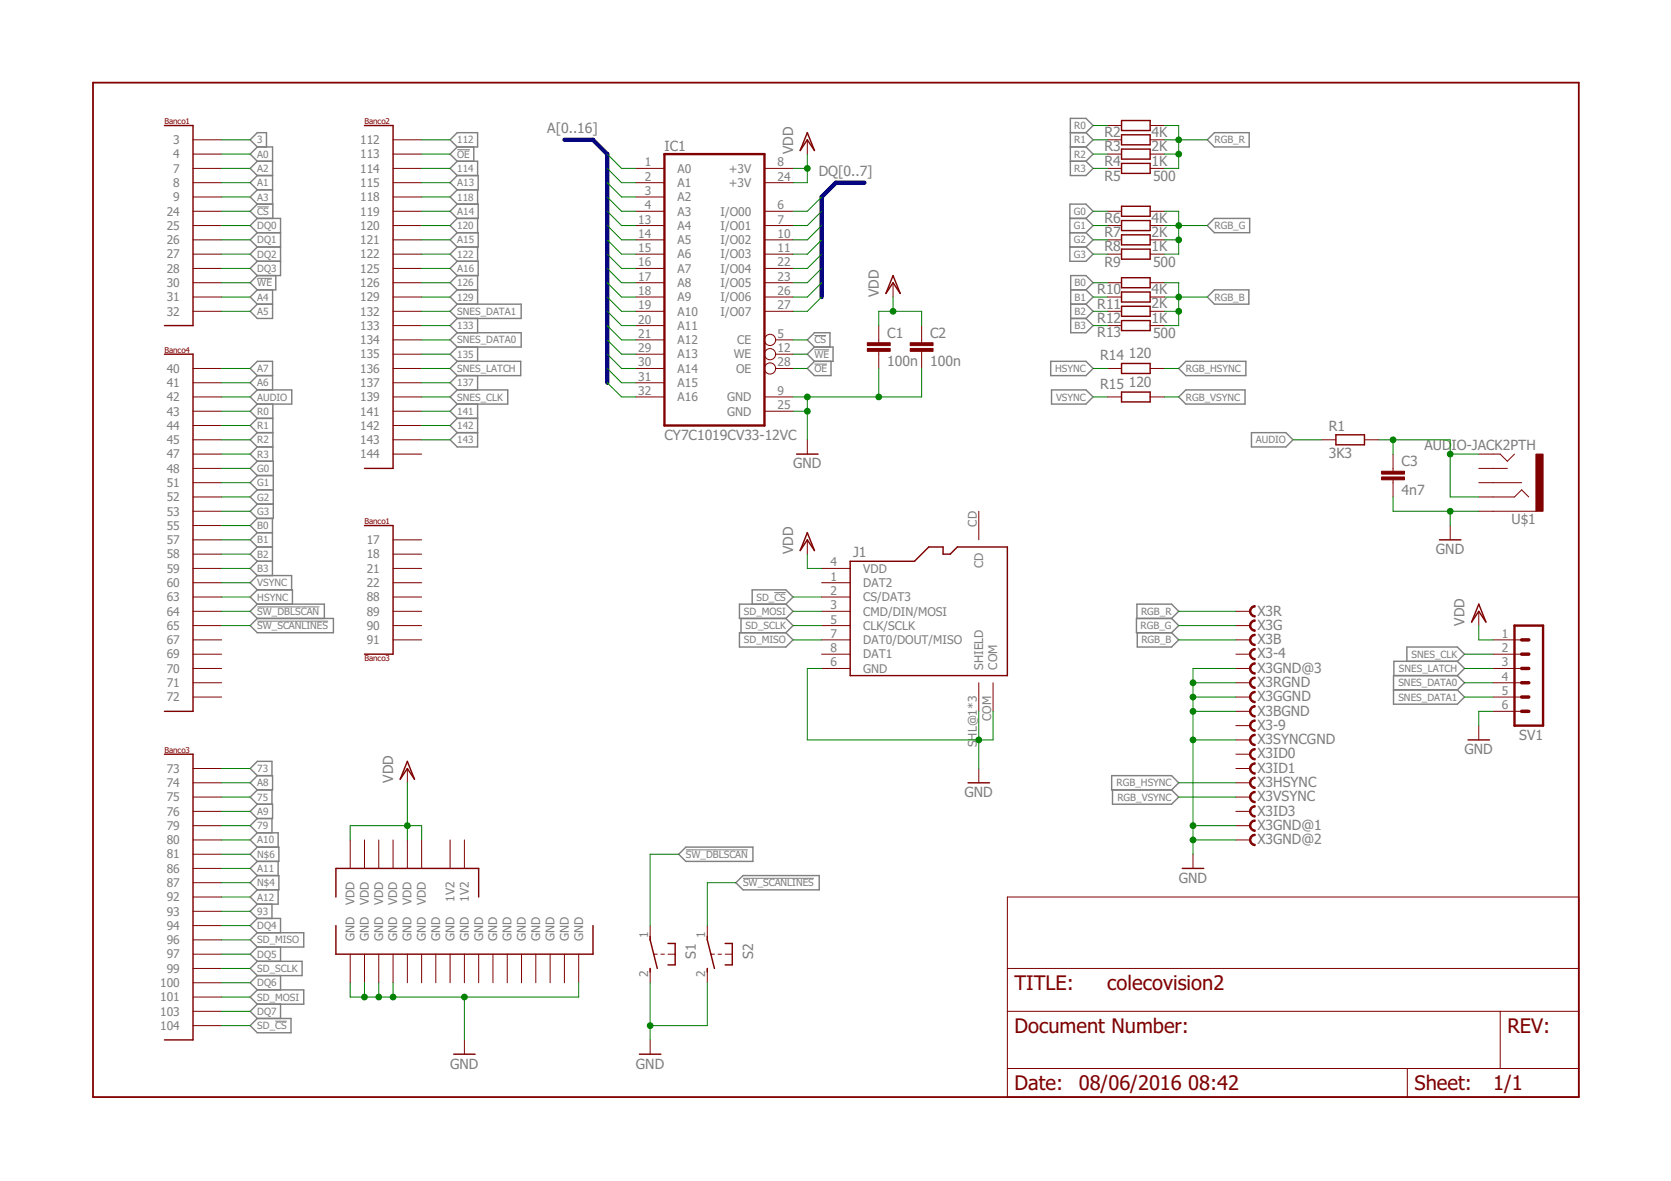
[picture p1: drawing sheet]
<svg xmlns="http://www.w3.org/2000/svg" width="297mm" height="210mm" viewBox="0 0 297 210" stroke-linecap="round" stroke-linejoin="round" font-family="sans-serif">
<g fill="none" stroke="#808080" stroke-width=".25">
<path d="M45.7 26.1h2.8v10.2M45.7 33.7l-1.2 1.3 1.2 1.3M45.7 33.7h2.8M45.7 36.3h2.8v2.5M45.7 28.7l-1.2 1.2 1.2 1.3M45.7 28.7h2.8M45.7 31.2h2.8M45.7 31.2l-1.2 1.3 1.2 1.2M45.7 26.1l-1.2 1.3 1.2 1.3M45.7 38.8h4.2v10.2h-4.2M45.7 38.8l-1.2 1.3 1.2 1.3M45.7 36.3l-1.2 1.2 1.2 1.3"/>
<path d="M45.7 26.1l-1.2-1.3 1.2-1.2h1.7v2.5M80 24.8l1.3-1.2h3.6v2.5h-3.6zM81.3 31.2l-1.3 1.3 1.3 1.2M81.3 31.2h3.7v2.5h-3.7M81.3 36.3h3.7v2.5h-3.7M81.3 28.7h3.6v2.5M81.3 38.8l-1.3 1.3 1.3 1.3M81.3 36.3l-1.3 1.2 1.3 1.3M81.3 26.1l-1.3 1.3 1.3 1.3M81.3 28.7l-1.3 1.2 1.3 1.3M81.3 33.7l-1.3 1.3 1.3 1.3M84.2 26.1v2.6"/>
<path d="M84.9 33.7v2.6M84.9 38.8v2.6M190.2 38.8h2.8M190.3 28.7h2.7M190.3 26.1h2.7M190.3 23.6h2.7M193 38.8l1.3-1.3-1.3-1.2h-2.8v10.1h2.8l1.3-1.2-1.3-1.3M193 23.6l1.3-1.3-1.3-1.3h-2.7v10.2h2.7l1.3-1.3-1.3-1.2M193 23.6l1.3 1.2-1.3 1.3M193 26.1l1.3 1.3-1.3 1.3M193 38.8l1.3 1.3-1.3 1.3M214.6 24.8l1.3-1.2h6.2v2.5h-6.2z"/>
<path d="M45.7 54.1h2.8M45.7 51.5l-1.2 1.3 1.2 1.3M45.7 46.4l-1.2 1.3 1.2 1.3M45.7 46.4h4.2M45.7 43.9l-1.2 1.3 1.2 1.2M45.7 43.9h4.2M45.7 41.4l-1.2 1.2 1.2 1.3M45.7 41.4h4.2M45.7 49l-1.2 1.2 1.2 1.3M48.5 51.5v5.1h-2.8l-1.2-1.3 1.2-1.2M49 49v2.5h-3.3M81.3 54.1h11.3v2.5h-11.3"/>
<path d="M81.3 51.5h3.6M81.3 46.4h3.7v2.6h-3.7M81.3 41.4h3.7v2.5h-3.7M81.3 59.1h11.3v2.6h-11.3M81.3 41.4l-1.3 1.2 1.3 1.3M81.3 43.9l-1.3 1.3 1.3 1.2M81.3 46.4l-1.3 1.3 1.3 1.3M81.3 51.5l-1.3 1.3 1.3 1.3M81.3 56.6l-1.3 1.3 1.3 1.2M81.3 59.1l-1.3 1.3 1.3 1.3M81.3 54.1l-1.3 1.2 1.3 1.3M81.3 49l-1.3 1.2 1.3 1.3"/>
<path d="M84.9 43.9v2.5M84.9 49v5.1M84.9 56.6v2.5M190.2 43.9h2.8M190.2 41.4h2.8M190.3 54.1h2.7M190.3 56.6h2.7M190.3 51.5h2.7M193 51.5l1.3-1.3-1.3-1.2h-2.7v10.1h2.7l1.3-1.2-1.3-1.3M193 41.4l1.3 1.2-1.3 1.3M193 51.5l1.3 1.3-1.3 1.3M193 54.1l1.3 1.2-1.3 1.3"/>
<path d="M214.6 52.8l1.3-1.3h6.1v2.6h-6.1zM214.6 40.1l1.3-1.3h6.2v2.6h-6.2zM45.7 66.8l-1.2-1.3 1.2-1.3h2.8v5.1M45.7 66.8h2.8M45.7 66.8l-1.2 1.2 1.2 1.3M45.7 69.3h6.2v2.5h-6.2M45.7 79.4h2.8M45.7 76.9h2.8M45.7 69.3l-1.2 1.2 1.2 1.3M45.7 71.8l-1.2 1.3 1.2 1.3M45.7 74.4h2.8M45.7 74.4l-1.2 1.2 1.2 1.3"/>
<path d="M45.7 76.9l-1.2 1.3 1.2 1.2M45.7 79.4l-1.2 1.3 1.2 1.3M48.5 71.8v10.2M81.3 64.2h11.3v2.6h-11.3M81.3 69.3h9v2.5h-9M81.3 76.9h3.6M81.3 74.4h3.6M81.3 61.7l-1.3 1.2 1.3 1.3M81.3 64.2l-1.3 1.3 1.3 1.3M81.3 69.3l-1.3 1.2 1.3 1.3M81.3 71.8l-1.3 1.3 1.3 1.3M81.3 74.4l-1.3 1.2 1.3 1.3"/>
<path d="M81.3 66.8l-1.3 1.2 1.3 1.3M84.9 71.8v7.6h-3.6l-1.3-1.2 1.3-1.3M84.9 61.7v2.5M84.9 66.8v2.5M144.8 61.7h3.3v2.5h-3.3M144.8 64.2l-1.3 1.3 1.3 1.3h2.9v-2.6M144.8 61.7l-1.3-1.3 1.3-1.3h2.7v2.6M144.8 61.7l-1.3 1.2 1.3 1.3M186.8 64.2h6.2l1.3 1.3-1.3 1.3h-6.2zM186.9 69.3h6.1l1.3 1.2-1.3 1.3h-6.1zM209.5 70.5l1.3-1.2h10.5v2.5h-10.5zM210.8 64.2h10.7v2.6h-10.7l-1.3-1.3z"/>
<path d="M222.5 76.9h6.1l1.2 1.3-1.2 1.2h-6.1zM45.7 82h2.9v10.1h-2.9M45.7 82l-1.2 1.2 1.2 1.3M45.7 84.5h2.9M45.7 84.5l-1.2 1.3 1.2 1.3M45.7 87.1h2.9M45.7 87.1l-1.2 1.2 1.2 1.3M45.7 89.6h2.9M45.7 89.6l-1.2 1.3 1.2 1.2M45.7 92.1l-1.2 1.3 1.2 1.3M45.7 94.7h2.7M45.7 94.7l-1.2 1.2 1.2 1.3"/>
<path d="M45.7 97.2h2.7M45.7 97.2l-1.2 1.3 1.2 1.3M45.7 99.8h2.7M45.7 99.8l-1.2 1.2 1.2 1.3M48.4 92.1v10.2M44.5 111.2l1.2-1.3h13.6v2.6h-13.6zM45.7 107.4h12v2.5M45.7 104.8h6.3v2.6M45.7 102.3h6.1v2.5M45.7 104.8l-1.2 1.3 1.2 1.3M45.7 102.3l-1.2 1.3 1.2 1.2M45.7 107.4l-1.2 1.2 1.2 1.3"/>
<path d="M131.4 112.5h8.3l1.3 1.2-1.3 1.3h-8.3zM131.7 109.9v2.6M133.7 107.4v-2.6h6l1.3 1.3-1.3 1.3M139.7 107.4h-8.3v2.5h8.3M139.7 107.4l1.3 1.2-1.3 1.3M139.7 109.9l1.3 1.3-1.3 1.3M202.1 109.9v-2.5h6.2l1.2 1.2-1.2 1.3M202.2 112.5v2.5h6.1l1.2-1.3-1.2-1.2M208.3 109.9h-6.3v2.6h6.3M208.3 109.9l1.2 1.3-1.2 1.3M250.1 117.5v-2.5h9l1.2 1.3-1.2 1.2M259.1 117.5h-11.3v2.6"/>
<path d="M259.1 117.5l1.2 1.3-1.2 1.3M45.7 137.9h2.8v2.5h-2.8M45.7 137.9l-1.2 1.2 1.2 1.3M45.7 137.9l-1.2-1.3 1.2-1.3h2.6v2.6M197.6 137.9h10.7l1.2 1.2-1.2 1.3h-10.7zM247.7 122.6h11.4M259.1 120.1h-11.4v5.1h11.4l1.2-1.3-1.2-1.3M259.1 120.1l1.2 1.2-1.2 1.3M45.7 148l-1.2 1.3 1.2 1.3M45.7 148h3.7v2.6M45.7 150.6h3.9v2.5h-3.9M45.7 142.9l-1.2 1.3 1.2 1.3"/>
<path d="M45.7 142.9h2.8v2.6h-2.8M45.7 155.6h3.9v2.6h-3.9M45.7 153.1l-1.2 1.2 1.2 1.3M45.7 158.2l-1.2 1.2 1.2 1.3M45.7 155.6l-1.2 1.3 1.2 1.3M45.7 150.6l-1.2 1.2 1.2 1.3M45.7 145.5l-1.2 1.2 1.2 1.3M45.7 140.4l-1.2 1.3 1.2 1.2M48.3 140.4v2.5M48.3 145.5v2.5M49.4 153.1v2.5M49.4 158.2v2.5h-3.7"/>
<path d="M121.9 150.6h11.9v2.5h-11.9l-1.3-1.3zM130.8 156.9l1.3-1.3h13.5v2.6h-13.5zM197.8 140.4v2.5h10.5l1.2-1.2-1.2-1.3M45.7 178.5l-1.2 1.2 1.2 1.3M45.7 175.9h8.3v2.6h-8.3M45.7 163.2h4.2v2.6M45.7 173.4l-1.2 1.3 1.2 1.2M45.7 170.9h8v2.5h-8M45.7 168.3l-1.2 1.3 1.2 1.3M45.7 165.8h8.3v2.5h-8.3M45.7 163.2l-1.2 1.3 1.2 1.3M45.7 165.8l-1.2 1.2 1.2 1.3"/>
<path d="M45.7 175.9l-1.2 1.3 1.2 1.3M45.7 170.9l-1.2 1.2 1.2 1.3M45.7 160.7l-1.2 1.3 1.2 1.2M48.3 160.7v2.5M49.9 168.3v2.6M49.9 173.4v2.5M49.9 178.5v2.5M45.7 181h6v2.6h-6l-1.2-1.3z"/>
</g>
<path d="M45.7 36.8h2.1M81.3 26.6h2.2M45.7 49.5h2.6M144.8 59.6h2M144.8 62.2h2.6M144.8 64.7h2.2M45.7 107.9h11.1M45.7 110.4h12.6M137.6 105.3h2.1M121.9 151h11M132.1 156.1h12.6M48.9 181.5h2.1" fill="none" stroke="#808080" stroke-width=".18"/>
<path d="M16.5 14.7h264.1v180.3h-264.1z" fill="none" stroke="#800000" stroke-width=".32"/>
<g fill="none" stroke="#800000" stroke-width=".18">
<path d="M34.3 24.8h5.1M34.3 27.4h5.1M34.3 29.9h5.1M34.3 32.5h5.1M34.3 35h5.1M34.3 37.5h5.1M69.9 24.8h5.1M69.9 27.4h5.1M69.9 29.9h5.1M69.9 32.5h5.1M69.9 35h5.1M69.9 37.5h5.1"/>
<path d="M113 29.9h5.1M113 32.5h5.1M113 35h5.1M113 37.5h5.1M135.9 29.9h5.1M135.9 32.5h5.1M135.9 37.5h5.1M143.5 24.8v2.6M196.8 24.8h2.6M196.8 27.4h2.6M196.8 29.9h2.6M196.8 37.5h2.6"/>
<path d="M196.8 22.3h2.6M204.4 24.8h2.6M204.4 27.4h2.6M204.4 29.9h2.6M204.4 37.5h2.6M204.4 22.3h2.6M34.3 40.1h5.1M34.3 42.6h5.1M34.3 45.2h5.1M34.3 47.7h5.1M34.3 50.2h5.1M34.3 52.8h5.1"/>
<path d="M34.3 55.3h5.1M69.9 40.1h5.1M69.9 42.6h5.1M69.9 45.2h5.1M69.9 47.7h5.1M69.9 50.2h5.1M69.9 52.8h5.1M69.9 55.3h5.1M69.9 57.9h5.1M113 40.1h5.1M113 42.6h5.1M113 45.2h5.1"/>
<path d="M113 47.7h5.1M113 50.2h5.1M113 52.8h5.1M113 55.3h5.1M113 57.9h5.1M135.9 40.1h5.1M135.9 42.6h5.1M135.9 45.2h5.1M135.9 47.7h5.1M135.9 50.2h5.1M135.9 52.8h5.1M135.9 55.3h5.1"/>
<path d="M156.2 57.9v3M158.7 50.2v2.6M163.8 57.9v3M196.8 40.1h2.6M196.8 42.6h2.6M196.8 45.2h2.6M196.8 50.2h2.6M196.8 52.8h2.6M196.8 55.3h2.6M196.8 57.9h2.6M204.4 40.1h2.6M204.4 42.6h2.6"/>
<path d="M204.4 45.2h2.6M204.4 50.2h2.6M204.4 52.8h2.6M204.4 55.3h2.6M204.4 57.9h2.6M34.3 65.5h5.1M34.3 68h5.1M34.3 70.5h5.1M34.3 73.1h5.1M34.3 75.6h5.1M34.3 78.2h5.1M69.9 60.4h5.1"/>
<path d="M69.9 62.9h5.1M69.9 65.5h5.1M69.9 68h5.1M69.9 70.5h5.1M69.9 73.1h5.1M69.9 75.6h5.1M69.9 78.2h5.1M113 60.4h5.1M113 62.9h5.1M113 65.5h5.1M113 68h5.1M113 70.5h5.1"/>
<path d="M135.9 70.5h5.1M135.9 73.1h5.1M137.9 60.4h3.1M137.9 62.9h3.1M137.9 65.5h3.1M143.5 78.2v2.5M156.2 62.4v3.1M163.8 62.4v3.1M196.8 65.5h2.6M196.8 70.5h2.6M204.4 65.5h2.6M204.4 70.5h2.6"/>
<path d="M234.9 78.2h2.6M242.5 78.2h2.6M34.3 80.7h5.1M34.3 83.2h5.1M34.3 85.8h5.1M34.3 88.3h5.1M34.3 90.9h5.1M34.3 93.4h5.1M34.3 95.9h5.1M34.3 98.5h5.1M69.9 80.7h5.1M69.9 95.9h5.1"/>
<path d="M69.9 98.5h5.1M143.5 95.9v2.6M174 90.9v5M247.6 80.7v3.1M247.6 85.3v3M257.8 93.4v2.5M262.9 80.7h3.8l1.2 1.3 1.3-1.3M262.9 83.2h5M262.9 85.8h7.6M262.9 88.3h6.3l1.3-1.2 1.3 1.2M262.9 90.9h10.1M34.3 101h5.1"/>
<path d="M34.3 103.6h5.1M34.3 106.1h5.1M34.3 108.6h5.1M34.3 111.2h5.1M34.3 113.7h5.1M34.3 116.3h5.1M34.3 118.8h5.1M69.9 101h5.1M69.9 103.6h5.1M69.9 106.1h5.1M69.9 108.6h5.1M69.9 111.2h5.1"/>
<path d="M69.9 113.7h5.1M146 101h5.1M146 103.6h5.1M146 106.1h5.1M146 108.6h5.1M146 111.2h5.1M146 113.7h5.1M146 116.3h5.1M146 118.8h5.1M219.7 108.6h2.5M219.7 111.2h2.5M219.7 113.7h2.5"/>
<path d="M219.7 116.3h2.5M219.7 118.8h2.5M262.9 108.6v2.6M265.4 113.7h5.1M265.4 116.3h5.1M265.4 118.8h5.1M34.3 136.6h5.1M34.3 139.1h5.1M34.3 121.3h5.1M34.3 123.9h5.1M72.4 136.6v2.5M174 121.3v5.1"/>
<path d="M174 136.6v2.5M176.5 121.3v5.1M219.7 136.6h2.5M219.7 139.1h2.5M219.7 121.3h2.5M219.7 123.9h2.5M219.7 126.4h2.5M219.7 129h2.5M219.7 131.5h2.5M219.7 134h2.5M262.9 129v2.5M265.4 121.3h5.1"/>
<path d="M265.4 123.9h5.1M265.4 126.4h5.1M34.3 159.4h5.1M34.3 141.7h5.1M34.3 144.2h5.1M34.3 146.7h5.1M34.3 149.3h5.1M34.3 151.8h5.1M34.3 154.3h5.1M34.3 156.9h5.1M62.3 149.3v5M64.8 149.3v5"/>
<path d="M67.3 149.3v5M69.9 149.3v5M72.4 149.3v5M75 149.3v5M80 149.3v5M82.5 149.3v5M179.1 159.4h101.5v35.6h-101.5zM212.1 151.8v2.5M219.7 141.7h2.5M219.7 144.2h2.5M219.7 146.7h2.5M219.7 149.3h2.5"/>
<path d="M34.3 179.7h5.1M34.3 172.1h5.1M34.3 162h5.1M34.3 164.5h5.1M34.3 167h5.1M34.3 169.6h5.1M34.3 174.7h5.1M34.3 177.2h5.1M62.3 169.6v5.1M64.8 169.6v5.1M67.3 169.6v5.1M69.9 169.6v5.1"/>
<path d="M72.4 169.6v5.1M75 169.6v5.1M77.5 169.6v5.1M80 169.6v5.1M82.5 169.6v5.1M85.1 169.6v5.1M87.6 169.6v5.1M90.2 169.6v5.1M92.7 169.6v5.1M95.2 169.6v5.1M97.8 169.6v5.1M100.3 169.6v5.1"/>
<path d="M102.9 169.6v5.1M115.6 164.5v2.5M115.6 172.1v2.6M116.2 169.6h.6M117.5 169.6h.6M118.7 169.6h1.3M125.7 164.5v2.5M125.7 172.1v2.6M126.4 169.6h.6M127.6 169.6h.7M128.9 169.6h1.3M179.1 179.7h101.5"/>
<path d="M179.1 172.1h101.5M266.7 179.7v10.2M34.3 182.3h5.1M82.5 184.8v2.6M115.6 184.8v2.6M179.1 189.9h101.5M250.2 189.9v5.1"/>
<circle cx="136.9" cy="62.9" r=".99"/>
<circle cx="136.9" cy="60.4" r=".99"/>
<circle cx="136.9" cy="65.5" r=".99"/>
</g>
<g fill="none" stroke="#800000" stroke-width=".25">
<path d="M29.2 22.3h5.1v35.6h-5.1M64.8 22.3h5.1v60.9h-5.1M143.5 23.6l1.3 3.2-1.3-2-1.3 2zM199.4 21.4h5v1.8h-5zM199.4 24h5v1.7h-5zM199.4 26.5h5v1.8h-5zM199.4 29h5v1.8h-5zM199.4 36.7h5v1.7h-5zM199.4 39.2h5v1.8h-5zM158.7 49l1.3 3.2-1.3-2-1.2 2zM199.4 41.7h5v1.8h-5zM199.4 44.3h5v1.8h-5z"/>
<path d="M199.4 49.4h5v1.7h-5zM199.4 51.9h5v1.8h-5zM199.4 54.4h5v1.8h-5zM199.4 57h5v1.8h-5zM29.2 62.9h5.1v63.5h-5.1M199.4 64.6h5v1.8h-5zM199.4 69.7h5v1.7h-5zM237.5 77.3h5v1.8h-5zM64.8 93.4h5.1v22.9h-5.1M141.6 80.7h3.8M143.5 94.7l1.3 3.2-1.3-2-1.3 2zM151.1 99.8h11.5l2.5-2.6h2.5v1.3h1.3l1.3-1.3h8.9v22.9h-28z"/>
<path d="M255.9 95.9h3.8M262.9 107.4l1.2 3.2-1.2-2-1.3 2zM29.2 134h5.1v50.8h-5.1M72.4 135.3l1.3 3.2-1.3-1.9-1.3 1.9zM172.1 139.1h3.8M261 131.5h3.8M59.7 159.4v-5.1h25.4v5.1M210.2 154.3h3.8M59.7 164.5v5.1h45.7v-5.1M115.6 166.4v.6l1.2 5.1M115.6 172.1v.7M118.7 167.7h1.3v3.8h-1.3"/>
<path d="M125.7 166.4v.6l1.3 5.1M125.7 172.1v.7M128.9 167.7h1.3v3.8h-1.3M80.6 187.4h3.9M113.7 187.4h3.8"/>
</g>
<g fill="#800000" stroke="#800000" stroke-width=".18">
<path d="M154.2 61.9h4v.5h-4z"/>
<path d="M154.2 60.9h4v.5h-4z"/>
<path d="M161.8 61.9h4.1v.5h-4.1z"/>
<path d="M161.8 60.9h4.1v.5h-4.1z"/>
<path d="M273 80.7h1.3v10.2h-1.3z"/>
<path d="M245.6 84.8h4.1v.5h-4.1z"/>
<path d="M245.6 83.8h4.1v.5h-4.1z"/>
</g>
<g fill="#800000" stroke="#800000" stroke-width=".18">
<path d="M222.5 146l.6-.3v.3a.76 .76 0 0 0-.7 .7 .76 .76 0 0 0 .7 .8v.3a1.02 1.02 0 0 1-.9-.7 1.02 1.02 0 0 1 .3-1.1z" fill-rule="evenodd"/>
<path d="M222.5 107.9l.6-.3v.3a.76 .76 0 0 0-.7 .7 .76 .76 0 0 0 .7 .8v.3a1.02 1.02 0 0 1-.9-.7 1.02 1.02 0 0 1 .3-1.1z" fill-rule="evenodd"/>
<path d="M222.5 110.4l.6-.2v.2a.76 .76 0 0 0-.7 .8 .76 .76 0 0 0 .7 .8v.2a1.02 1.02 0 0 1-.9-.7 1.02 1.02 0 0 1 .3-1.1z" fill-rule="evenodd"/>
<path d="M222.5 112.9l.6-.2v.3a.76 .76 0 0 0-.7 .7 .76 .76 0 0 0 .7 .8v.2a1.02 1.02 0 0 1-.9-.6 1.02 1.02 0 0 1 .3-1.2z" fill-rule="evenodd"/>
<path d="M222.5 115.5l.6-.2v.2a.76 .76 0 0 0-.7 .8 .76 .76 0 0 0 .7 .7v.3a1.02 1.02 0 0 1-.9-.7 1.02 1.02 0 0 1 .3-1.1z" fill-rule="evenodd"/>
<path d="M222.5 118l.6-.2v.2a.76 .76 0 0 0-.7 .8 .76 .76 0 0 0 .7 .8v.2a1.02 1.02 0 0 1-.9-.6 1.02 1.02 0 0 1 .3-1.2z" fill-rule="evenodd"/>
<path d="M222.5 120.6l.6-.3v.3a.76 .76 0 0 0-.7 .7 .76 .76 0 0 0 .7 .8v.3a1.02 1.02 0 0 1-.9-.7 1.02 1.02 0 0 1 .3-1.1z" fill-rule="evenodd"/>
<path d="M222.5 123.1l.6-.2v.2a.76 .76 0 0 0-.7 .8 .76 .76 0 0 0 .7 .8v.2a1.02 1.02 0 0 1-.9-.7 1.02 1.02 0 0 1 .3-1.1z" fill-rule="evenodd"/>
<path d="M222.5 125.6l.6-.2v.3a.76 .76 0 0 0-.7 .7 .76 .76 0 0 0 .7 .8v.2a1.02 1.02 0 0 1-.9-.6 1.02 1.02 0 0 1 .3-1.2z" fill-rule="evenodd"/>
<path d="M222.5 128.2l.6-.2v.2a.76 .76 0 0 0-.7 .8 .76 .76 0 0 0 .7 .7v.3a1.02 1.02 0 0 1-.9-.7 1.02 1.02 0 0 1 .3-1.1z" fill-rule="evenodd"/>
<path d="M222.5 130.7l.6-.2v.2a.76 .76 0 0 0-.7 .8 .76 .76 0 0 0 .7 .8v.2a1.02 1.02 0 0 1-.9-.6 1.02 1.02 0 0 1 .3-1.2z" fill-rule="evenodd"/>
<path d="M222.5 133.3l.6-.3v.3a.76 .76 0 0 0-.7 .7 .76 .76 0 0 0 .7 .8v.3a1.02 1.02 0 0 1-.9-.7 1.02 1.02 0 0 1 .3-1.1z" fill-rule="evenodd"/>
<path d="M222.5 135.8l.6-.2v.2a.76 .76 0 0 0-.7 .8 .76 .76 0 0 0 .7 .8v.2a1.02 1.02 0 0 1-.9-.7 1.02 1.02 0 0 1 .3-1.1z" fill-rule="evenodd"/>
<path d="M222.5 138.3l.6-.2v.3a.76 .76 0 0 0-.7 .7 .76 .76 0 0 0 .7 .8v.2a1.02 1.02 0 0 1-.9-.6 1.02 1.02 0 0 1 .3-1.2z" fill-rule="evenodd"/>
<path d="M222.5 140.9l.6-.2v.2a.76 .76 0 0 0-.7 .8 .76 .76 0 0 0 .7 .7v.3a1.02 1.02 0 0 1-.9-.7 1.02 1.02 0 0 1 .3-1.1z" fill-rule="evenodd"/>
<path d="M222.5 143.4l.6-.2v.2a.76 .76 0 0 0-.7 .8 .76 .76 0 0 0 .7 .8v.2a1.02 1.02 0 0 1-.9-.6 1.02 1.02 0 0 1 .3-1.2z" fill-rule="evenodd"/>
<path d="M222.5 148.5l.6-.2v.2a.76 .76 0 0 0-.7 .8 .76 .76 0 0 0 .7 .8v.2a1.02 1.02 0 0 1-.9-.7 1.02 1.02 0 0 1 .3-1.1z" fill-rule="evenodd"/>
</g>
<path d="M118.1 27.4h17.8v48.2h-17.8zM269.2 111.2h5.1v17.8h-5.1z" fill="none" stroke="#800000" stroke-width=".42"/>
<path d="M270.5 118.8h1.3M270.5 116.3h1.3M270.5 113.7h1.3M270.5 123.9h1.3M270.5 121.3h1.3M270.5 126.4h1.3" fill="none" stroke="#800000" stroke-width=".61"/>
<path d="M100.3 24.8h5.1l2.5 2.6v40.6M153.7 32.5h-5.1l-2.6 2.5v17.8" fill="none" stroke="#000080" stroke-width=".76"/>
<g fill="none" stroke="#008000" stroke-width=".18">
<path d="M39.4 32.5h5.1M39.4 29.9h5.1M39.4 37.5h5.1M39.4 35h5.1M39.4 27.4h5.1M39.4 24.8h5.1M75 32.5h5M75 29.9h5M75 37.5h5M75 35h5M75 27.4h5M75 24.8h5"/>
<path d="M107.9 29.9l2.6 2.6h2.5M107.9 27.4l2.6 2.5h2.5M107.9 37.5l2.6 2.6h2.5M107.9 35l2.6 2.5h2.5M107.9 32.5l2.6 2.5h2.5M141 29.9h2.5M143.5 27.4v5.1h-2.5M146 37.5l-2.5 2.6h-2.5M146 35l-2.5 2.5h-2.5M194.3 29.9h2.5M194.3 37.5h2.5M194.3 27.4h2.5"/>
<path d="M194.3 22.3h2.5M194.3 24.8h2.5M207 22.3h2.5v7.6h-2.5M207 37.5h2.5v7.7h-2.5M207 27.4h2.5M207 24.8h7.6M39.4 55.3h5.1M39.4 52.8h5.1M39.4 50.2h5.1M39.4 47.7h5.1M39.4 45.2h5.1M39.4 42.6h5.1"/>
<path d="M39.4 40.1h5.1M75 55.3h5M75 52.8h5M75 50.2h5M75 47.7h5M75 45.2h5M75 42.6h5M75 40.1h5M75 57.9h5M107.9 52.8l2.6 2.5h2.5M107.9 50.2l2.6 2.6h2.5M107.9 47.7l2.6 2.5h2.5"/>
<path d="M107.9 45.2l2.6 2.5h2.5M107.9 42.6l2.6 2.6h2.5M107.9 40.1l2.6 2.5h2.5M107.9 57.9l2.6 2.5h2.5M107.9 55.3l2.6 2.6h2.5M146 52.8l-2.5 2.5h-2.5M146 50.2l-2.5 2.6h-2.5M146 47.7l-2.5 2.5h-2.5M146 45.2l-2.5 2.5h-2.5M146 42.6l-2.5 2.6h-2.5M146 40.1l-2.5 2.5h-2.5M156.2 57.9v-2.6h7.6v2.6"/>
<path d="M158.7 52.8v2.5M194.3 55.3h2.5M194.3 52.8h2.5M194.3 50.2h2.5M194.3 45.2h2.5M194.3 42.6h2.5M194.3 40.1h2.5M194.3 57.9h2.5M207 55.3h2.5M207 52.8h7.6M207 50.2h2.5v7.7h-2.5M207 42.6h2.5"/>
<path d="M207 40.1h7.6M39.4 70.5h5.1M39.4 73.1h5.1M39.4 65.5h5.1M39.4 68h5.1M39.4 78.2h5.1M39.4 75.6h5.1M75 70.5h5M75 73.1h5M75 65.5h5M75 68h5M75 60.4h5"/>
<path d="M75 62.9h5M75 78.2h5M75 75.6h5M107.9 68l2.6 2.5h2.5M107.9 62.9l2.6 2.6h2.5M107.9 65.5l2.6 2.5h2.5M107.9 60.4l2.6 2.5h2.5M141 73.1h2.5M141 65.5h2.5M141 60.4h2.5M141 62.9h2.5M143.5 70.5v7.7"/>
<path d="M156.2 65.5v5M163.8 65.5v5h-22.8M194.3 70.5h2.5M194.3 65.5h2.5M207 70.5h2.5M207 65.5h2.5M229.8 78.2h5.1M245.1 78.2h12.7v10.1h5.1M247.6 78.2v2.5M39.4 90.9h5.1M39.4 88.3h5.1M39.4 80.7h5.1"/>
<path d="M39.4 83.2h5.1M39.4 85.8h5.1M39.4 93.4h5.1M39.4 95.9h5.1M39.4 98.5h5.1M143.5 98.5v2.5h2.5M247.6 88.3v2.6h15.3M257.8 90.9v2.5M257.8 80.7h5.1M39.4 101h5.1M39.4 108.6h5.1M39.4 111.2h5.1"/>
<path d="M39.4 106.1h5.1M39.4 103.6h5.1M141 113.7h5M141 108.6h5M141 111.2h5M141 106.1h5M146 118.8h-2.5v12.7h33v-5.1M209.5 113.7h10.2M209.5 108.6h10.2M209.5 111.2h10.2M219.7 118.8h-7.6v33M260.3 118.8h5.1"/>
<path d="M260.3 116.3h5.1M262.9 111.2v2.5h2.5M39.4 139.1h5.1M39.4 136.6h5.1M72.4 139.1v10.2M174 126.4v10.2M209.5 139.1h10.2M212.1 121.3h7.6M212.1 123.9h7.6M212.1 126.4h7.6M212.1 131.5h7.6M260.3 121.3h5.1"/>
<path d="M260.3 123.9h5.1M265.4 126.4h-2.5v2.6M39.4 146.7h5.1M39.4 149.3h5.1M39.4 144.2h5.1M39.4 141.7h5.1M39.4 151.8h5.1M39.4 156.9h5.1M39.4 154.3h5.1M39.4 159.4h5.1M62.3 149.3v-2.6h12.7v2.6M120.6 151.8h-5v12.7"/>
<path d="M130.8 156.9h-5.1v7.6M209.5 141.7h10.2M212.1 146.7h7.6M212.1 149.3h7.6M39.4 177.2h5.1M39.4 179.7h5.1M39.4 174.7h5.1M39.4 169.6h5.1M39.4 164.5h5.1M39.4 167h5.1M39.4 172.1h5.1M39.4 162h5.1"/>
<path d="M62.3 174.7v2.5h40.6v-2.5M64.8 174.7v2.5M67.3 174.7v2.5M69.9 174.7v2.5M82.5 177.2v7.6M115.6 174.7v10.1M125.7 174.7v7.6h-10.1M39.4 182.3h5.1"/>
</g>
<g fill="#008000" stroke="#008000" stroke-width=".18">
<circle cx="82.5" cy="177.2" r=".51"/>
<circle cx="64.8" cy="177.2" r=".51"/>
<circle cx="67.3" cy="177.2" r=".51"/>
<circle cx="69.9" cy="177.2" r=".51"/>
<circle cx="257.8" cy="90.9" r=".51"/>
<circle cx="212.1" cy="146.7" r=".51"/>
<circle cx="212.1" cy="121.3" r=".51"/>
<circle cx="212.1" cy="123.9" r=".51"/>
<circle cx="212.1" cy="126.4" r=".51"/>
<circle cx="212.1" cy="131.5" r=".51"/>
<circle cx="212.1" cy="149.3" r=".51"/>
<circle cx="115.6" cy="182.3" r=".51"/>
<circle cx="143.5" cy="73.1" r=".51"/>
<circle cx="143.5" cy="70.5" r=".51"/>
<circle cx="156.2" cy="70.5" r=".51"/>
<circle cx="174" cy="131.5" r=".51"/>
<circle cx="72.4" cy="146.7" r=".51"/>
<circle cx="143.5" cy="29.9" r=".51"/>
<circle cx="158.7" cy="55.3" r=".51"/>
<circle cx="247.6" cy="78.2" r=".51"/>
<circle cx="257.8" cy="80.7" r=".51"/>
<circle cx="209.5" cy="24.8" r=".51"/>
<circle cx="209.5" cy="27.4" r=".51"/>
<circle cx="209.5" cy="40.1" r=".51"/>
<circle cx="209.5" cy="42.6" r=".51"/>
<circle cx="209.5" cy="52.8" r=".51"/>
<circle cx="209.5" cy="55.3" r=".51"/>
</g>
<g font-size="3.6" fill="#800000">
<text x="180.3" y="175.9">TITLE:</text>
<text x="196.8" y="175.9">colecovision2</text>
<text x="180.3" y="183.6">Document Number:</text>
<text x="267.9" y="183.6">REV:</text>
<text x="180.3" y="193.7">Date:</text>
<text x="191.8" y="193.7">08/06/2016</text>
<text x="211.2" y="193.7">08:42</text>
<text x="251.4" y="193.7">Sheet:</text>
<text x="265.4" y="193.7">1/1</text>
</g>
<g font-size="2.5" fill="#808080">
<text x="97.3" y="23.6">A[0..16]</text>
<text x="118.1" y="26.8">IC1</text>
<text x="141" y="27.4" transform="rotate(-90 141 27.4)">VDD</text>
<text x="196.3" y="24.4">R2</text>
<text x="196.3" y="26.9">R3</text>
<text x="196.3" y="29.4">R4</text>
<text x="204.7" y="24.3">4K</text>
<text x="204.7" y="26.9">2K</text>
<text x="204.7" y="29.4">1K</text>
<text x="145.5" y="31.2">DQ[0..7]</text>
<text x="196.3" y="32.2">R5</text>
<text x="205" y="32.2">500</text>
<text x="196.3" y="39.6">R6</text>
<text x="204.7" y="39.6">4K</text>
<text x="196.3" y="42.1">R7</text>
<text x="196.3" y="44.7">R8</text>
<text x="196.3" y="47.5">R9</text>
<text x="204.7" y="42.1">2K</text>
<text x="204.7" y="44.7">1K</text>
<text x="205" y="47.5">500</text>
<text x="156.2" y="52.8" transform="rotate(-90 156.2 52.8)">VDD</text>
<text x="195.1" y="52.3">R10</text>
<text x="204.7" y="52.3">4K</text>
<text x="195.1" y="54.8">R11</text>
<text x="195.1" y="57.4">R12</text>
<text x="195.1" y="59.9">R13</text>
<text x="204.7" y="54.8">2K</text>
<text x="204.7" y="57.4">1K</text>
<text x="157.7" y="65.1">100n</text>
<text x="157.7" y="60">C1</text>
<text x="165.3" y="65.1">100n</text>
<text x="165.3" y="60">C2</text>
<text x="195.6" y="64">R14</text>
<text x="200.6" y="63.7">120</text>
<text x="205" y="60.1">500</text>
<text x="195.6" y="69.1">R15</text>
<text x="200.6" y="68.8">120</text>
<text x="236.2" y="76.7">R1</text>
<text x="118.1" y="78.2">CY7C1019CV33-12VC</text>
<text x="141" y="83.3">GND</text>
<text x="236.2" y="81.5">3K3</text>
<text x="249.2" y="82.9">C3</text>
<text x="253.2" y="80">AUD</text>
<text x="258" y="80">IO-JACK2PTH</text>
<text x="249.2" y="88">4n7</text>
<text x="268.7" y="93.2">U$1</text>
<text x="141" y="98.5" transform="rotate(-90 141 98.5)">VDD</text>
<text x="151.6" y="99">J1</text>
<text x="255.2" y="98.5">GND</text>
<text x="223.5" y="109.4">X3R</text>
<text x="223.5" y="112">X3G</text>
<text x="260.3" y="111.2" transform="rotate(-90 260.3 111.2)">VDD</text>
<text x="223.5" y="114.5">X3B</text>
<text x="223.5" y="117">X3-4</text>
<text x="223.5" y="119.6">X3GND@3</text>
<text x="223.5" y="122.1">X3RGND</text>
<text x="223.5" y="124.6">X3GGND</text>
<text x="223.5" y="127.2">X3BGND</text>
<text x="223.5" y="129.7">X3-9</text>
<text x="270.1" y="131.5">SV1</text>
<text x="223.5" y="132.3">X3SYNCGND</text>
<text x="223.5" y="134.8">X3ID0</text>
<text x="223.5" y="137.3">X3ID1</text>
<text x="260.3" y="134">GND</text>
<text x="69.9" y="139.1" transform="rotate(-90 69.9 139.1)">VDD</text>
<text x="171.4" y="141.7">GND</text>
<text x="223.5" y="139.9">X3HSYNC</text>
<text x="223.5" y="142.4">X3VSYNC</text>
<text x="223.5" y="147.5">X3GND@1</text>
<text x="223.5" y="145">X3ID3</text>
<text x="223.5" y="150">X3GND@2</text>
<text x="209.5" y="156.9">GND</text>
<text x="123.7" y="170.4" transform="rotate(-90 123.7 170.4)">S1</text>
<text x="133.9" y="170.4" transform="rotate(-90 133.9 170.4)">S2</text>
<text x="80" y="189.9">GND</text>
<text x="113" y="189.9">GND</text>
</g>
<g font-size="2.1" fill="#808080">
<text x="30.8" y="25.6">3</text>
<text x="30.8" y="28.2">4</text>
<text x="64" y="25.6">112</text>
<text x="64" y="28.2">113</text>
<text x="114.6" y="29.6">1</text>
<text x="138.2" y="29.6">8</text>
<text x="30.8" y="30.7">7</text>
<text x="30.8" y="33.2">8</text>
<text x="30.8" y="35.8">9</text>
<text x="64" y="30.7">114</text>
<text x="64" y="33.2">115</text>
<text x="64" y="35.8">118</text>
<text x="114.6" y="32.1">2</text>
<text x="114.6" y="34.7">3</text>
<text x="120.4" y="30.7">A0</text>
<text x="120.4" y="33.2">A1</text>
<text x="120.4" y="35.8">A2</text>
<text x="129.6" y="30.7">+3V</text>
<text x="129.6" y="33.2">+3V</text>
<text x="138.2" y="32.1">24</text>
<text x="29.6" y="38.3">24</text>
<text x="29.6" y="40.8">25</text>
<text x="64" y="38.3">119</text>
<text x="64" y="40.8">120</text>
<text x="113.4" y="39.7">13</text>
<text x="114.6" y="37.2">4</text>
<text x="120.4" y="38.3">A3</text>
<text x="120.4" y="40.8">A4</text>
<text x="128.1" y="38.3">I/O00</text>
<text x="128.1" y="40.8">I/O01</text>
<text x="138.2" y="37.2">6</text>
<text x="138.2" y="39.7">7</text>
<text x="29.6" y="43.4">26</text>
<text x="29.6" y="45.9">27</text>
<text x="64" y="43.4">121</text>
<text x="64" y="45.9">122</text>
<text x="113.4" y="42.3">14</text>
<text x="113.4" y="44.8">15</text>
<text x="113.4" y="47.3">16</text>
<text x="120.4" y="43.4">A5</text>
<text x="120.4" y="45.9">A6</text>
<text x="128.1" y="43.4">I/O02</text>
<text x="128.1" y="45.9">I/O03</text>
<text x="138.2" y="42.3">10</text>
<text x="138.2" y="44.8">11</text>
<text x="138.2" y="47.3">22</text>
<text x="29.6" y="48.5">28</text>
<text x="29.6" y="51">30</text>
<text x="29.6" y="53.5">31</text>
<text x="64" y="48.5">125</text>
<text x="64" y="51">126</text>
<text x="64" y="53.5">129</text>
<text x="113.4" y="49.9">17</text>
<text x="113.4" y="52.4">18</text>
<text x="120.4" y="48.5">A7</text>
<text x="120.4" y="51">A8</text>
<text x="120.4" y="53.5">A9</text>
<text x="128.1" y="48.5">I/O04</text>
<text x="128.1" y="51">I/O05</text>
<text x="128.1" y="53.5">I/O06</text>
<text x="138.2" y="49.9">23</text>
<text x="138.2" y="52.4">26</text>
<text x="29.6" y="56.1">32</text>
<text x="64" y="56.1">132</text>
<text x="64" y="58.6">133</text>
<text x="113.4" y="55">19</text>
<text x="113.4" y="57.5">20</text>
<text x="120.4" y="56.1">A10</text>
<text x="120.4" y="58.6">A11</text>
<text x="128.1" y="56.1">I/O07</text>
<text x="138.2" y="55">27</text>
<text x="64" y="61.2">134</text>
<text x="64" y="63.7">135</text>
<text x="113.4" y="60">21</text>
<text x="113.4" y="62.6">29</text>
<text x="113.4" y="65.1">30</text>
<text x="120.4" y="61.2">A12</text>
<text x="120.4" y="63.7">A13</text>
<text x="130.4" y="63.7">WE</text>
<text x="131.1" y="61.2">CE</text>
<text x="138.2" y="62.6">12</text>
<text x="138.2" y="60">5</text>
<text x="138.2" y="65.1">28</text>
<text x="29.6" y="66.2">40</text>
<text x="29.6" y="68.8">41</text>
<text x="29.6" y="71.3">42</text>
<text x="64" y="66.2">136</text>
<text x="64" y="68.8">137</text>
<text x="64" y="71.3">139</text>
<text x="113.4" y="67.7">31</text>
<text x="113.4" y="70.2">32</text>
<text x="120.4" y="66.2">A14</text>
<text x="120.4" y="68.8">A15</text>
<text x="120.4" y="71.3">A16</text>
<text x="129.3" y="71.3">GND</text>
<text x="130.8" y="66.2">OE</text>
<text x="138.2" y="70.2">9</text>
<text x="29.6" y="73.9">43</text>
<text x="29.6" y="76.4">44</text>
<text x="64" y="73.9">141</text>
<text x="64" y="76.4">142</text>
<text x="129.3" y="73.9">GND</text>
<text x="138.2" y="72.7">25</text>
<text x="29.6" y="78.9">45</text>
<text x="29.6" y="81.5">47</text>
<text x="64" y="78.9">143</text>
<text x="64" y="81.5">144</text>
<text x="29.6" y="84">48</text>
<text x="29.6" y="86.6">51</text>
<text x="29.6" y="89.1">52</text>
<text x="29.6" y="91.6">53</text>
<text x="29.6" y="94.2">55</text>
<text x="173.6" y="93.6" transform="rotate(-90 173.6 93.6)">CD</text>
<text x="29.6" y="96.7">57</text>
<text x="29.6" y="99.3">58</text>
<text x="29.6" y="101.8">59</text>
<text x="65.2" y="96.7">17</text>
<text x="65.2" y="99.3">18</text>
<text x="65.2" y="101.8">21</text>
<text x="147.6" y="100.7">4</text>
<text x="153.5" y="101.8">VDD</text>
<text x="174.7" y="101" transform="rotate(-90 174.7 101)">CD</text>
<text x="29.6" y="104.3">60</text>
<text x="29.6" y="106.9">63</text>
<text x="65.2" y="104.3">22</text>
<text x="65.2" y="106.9">88</text>
<text x="147.6" y="103.2">1</text>
<text x="147.6" y="105.8">2</text>
<text x="153.5" y="104.3">DAT2</text>
<text x="153.5" y="106.9">CS/DAT3</text>
<text x="29.6" y="109.4">64</text>
<text x="29.6" y="112">65</text>
<text x="65.2" y="109.4">89</text>
<text x="65.2" y="112">90</text>
<text x="147.6" y="108.3">3</text>
<text x="147.6" y="110.8">5</text>
<text x="147.6" y="113.4">7</text>
<text x="153.5" y="109.4">CMD/DIN/MOSI</text>
<text x="153.5" y="112">CLK/SCLK</text>
<text x="267" y="113.4">1</text>
<text x="29.6" y="114.5">67</text>
<text x="29.6" y="117">69</text>
<text x="29.6" y="119.6">70</text>
<text x="65.2" y="114.5">91</text>
<text x="147.6" y="118.5">6</text>
<text x="147.6" y="115.9">8</text>
<text x="153.5" y="119.6">GND</text>
<text x="153.5" y="114.5">DAT0/DOUT/MISO</text>
<text x="153.5" y="117">DAT1</text>
<text x="174.7" y="119" transform="rotate(-90 174.7 119)">SHIELD</text>
<text x="177.3" y="119" transform="rotate(-90 177.3 119)">COM</text>
<text x="267" y="115.9">2</text>
<text x="267" y="118.5">3</text>
<text x="29.6" y="122.1">71</text>
<text x="29.6" y="124.6">72</text>
<text x="267" y="121">4</text>
<text x="267" y="123.5">5</text>
<text x="176.2" y="128.1" transform="rotate(-90 176.2 128.1)">COM</text>
<text x="267" y="126.1">6</text>
<text x="29.6" y="137.3">73</text>
<text x="173.6" y="132.8" transform="rotate(-90 173.6 132.8)">SHL@1*3</text>
<text x="29.6" y="139.9">74</text>
<text x="29.6" y="142.4">75</text>
<text x="29.6" y="145">76</text>
<text x="29.6" y="147.5">79</text>
<text x="29.6" y="150">80</text>
<text x="29.6" y="152.6">81</text>
<text x="29.6" y="155.1">86</text>
<text x="29.6" y="157.7">87</text>
<text x="29.6" y="160.2">92</text>
<text x="63" y="160.9" transform="rotate(-90 63 160.9)">VDD</text>
<text x="65.5" y="160.9" transform="rotate(-90 65.5 160.9)">VDD</text>
<text x="68.1" y="160.9" transform="rotate(-90 68.1 160.9)">VDD</text>
<text x="70.6" y="160.9" transform="rotate(-90 70.6 160.9)">VDD</text>
<text x="73.2" y="160.9" transform="rotate(-90 73.2 160.9)">VDD</text>
<text x="75.7" y="160.9" transform="rotate(-90 75.7 160.9)">VDD</text>
<text x="80.8" y="160.3" transform="rotate(-90 80.8 160.3)">1V2</text>
<text x="83.3" y="160.3" transform="rotate(-90 83.3 160.3)">1V2</text>
<text x="29.6" y="162.7">93</text>
<text x="29.6" y="165.3">94</text>
<text x="29.6" y="167.8">96</text>
<text x="63" y="167.3" transform="rotate(-90 63 167.3)">GND</text>
<text x="65.5" y="167.3" transform="rotate(-90 65.5 167.3)">GND</text>
<text x="68.1" y="167.3" transform="rotate(-90 68.1 167.3)">GND</text>
<text x="70.6" y="167.3" transform="rotate(-90 70.6 167.3)">GND</text>
<text x="73.2" y="167.3" transform="rotate(-90 73.2 167.3)">GND</text>
<text x="75.7" y="167.3" transform="rotate(-90 75.7 167.3)">GND</text>
<text x="78.2" y="167.3" transform="rotate(-90 78.2 167.3)">GND</text>
<text x="80.8" y="167.3" transform="rotate(-90 80.8 167.3)">GND</text>
<text x="83.3" y="167.3" transform="rotate(-90 83.3 167.3)">GND</text>
<text x="85.9" y="167.3" transform="rotate(-90 85.9 167.3)">GND</text>
<text x="88.4" y="167.3" transform="rotate(-90 88.4 167.3)">GND</text>
<text x="90.9" y="167.3" transform="rotate(-90 90.9 167.3)">GND</text>
<text x="93.5" y="167.3" transform="rotate(-90 93.5 167.3)">GND</text>
<text x="96" y="167.3" transform="rotate(-90 96 167.3)">GND</text>
<text x="98.6" y="167.3" transform="rotate(-90 98.6 167.3)">GND</text>
<text x="101.1" y="167.3" transform="rotate(-90 101.1 167.3)">GND</text>
<text x="103.6" y="167.3" transform="rotate(-90 103.6 167.3)">GND</text>
<text x="115.2" y="166.7" transform="rotate(-90 115.2 166.7)">1</text>
<text x="125.4" y="166.7" transform="rotate(-90 125.4 166.7)">1</text>
<text x="29.6" y="170.4">97</text>
<text x="29.6" y="172.9">99</text>
<text x="115.2" y="173.7" transform="rotate(-90 115.2 173.7)">2</text>
<text x="125.4" y="173.7" transform="rotate(-90 125.4 173.7)">2</text>
<text x="28.5" y="175.4">100</text>
<text x="28.5" y="178">101</text>
<text x="28.5" y="180.5">103</text>
<text x="28.5" y="183.1">104</text>
</g>
<g font-size="1.8" fill="#808080">
<text x="191" y="22.9">R0</text>
<text x="45.7" y="28">A0</text>
<text x="45.7" y="25.5">3</text>
<text x="81.3" y="28">OE</text>
<text x="81.3" y="25.5">112</text>
<text x="191" y="25.5">R1</text>
<text x="191" y="28">R2</text>
<text x="215.9" y="25.5">RGB_R</text>
<text x="45.7" y="35.6">A3</text>
<text x="45.7" y="30.6">A2</text>
<text x="45.7" y="33.1">A1</text>
<text x="81.3" y="33.1">A13</text>
<text x="81.3" y="30.6">114</text>
<text x="81.3" y="35.6">118</text>
<text x="191" y="30.6">R3</text>
<text x="45.7" y="40.7">DQ0</text>
<text x="45.7" y="38.2">CS</text>
<text x="81.3" y="38.2">A14</text>
<text x="81.3" y="40.7">120</text>
<text x="190.9" y="38.2">G0</text>
<text x="190.9" y="40.7">G1</text>
<text x="215.9" y="40.7">RGB_G</text>
<text x="45.7" y="45.8">DQ2</text>
<text x="45.7" y="43.3">DQ1</text>
<text x="81.3" y="43.3">A15</text>
<text x="81.3" y="45.8">122</text>
<text x="190.9" y="43.3">G2</text>
<text x="190.9" y="45.8">G3</text>
<text x="45.7" y="53.4">A4</text>
<text x="45.7" y="48.3">DQ3</text>
<text x="45.7" y="50.9">WE</text>
<text x="81.3" y="48.3">A16</text>
<text x="81.3" y="50.9">126</text>
<text x="81.3" y="53.4">129</text>
<text x="191" y="50.9">B0</text>
<text x="191" y="53.4">B1</text>
<text x="215.9" y="53.4">RGB_B</text>
<text x="45.7" y="56">A5</text>
<text x="81.3" y="56">SNES_DATA1</text>
<text x="81.3" y="58.5">133</text>
<text x="191" y="56">B2</text>
<text x="191" y="58.5">B3</text>
<text x="81.3" y="61">SNES_DATA0</text>
<text x="81.3" y="63.6">135</text>
<text x="144.8" y="61">CS</text>
<text x="144.8" y="63.6">WE</text>
<text x="45.7" y="66.1">A7</text>
<text x="45.7" y="68.7">A6</text>
<text x="45.7" y="71.2">AUDIO</text>
<text x="81.3" y="71.2">SNES_CLK</text>
<text x="81.3" y="66.1">SNES_LATCH</text>
<text x="81.3" y="68.7">137</text>
<text x="144.8" y="66.1">OE</text>
<text x="187.6" y="66.1">HSYNC</text>
<text x="187.7" y="71.2">VSYNC</text>
<text x="210.8" y="66.1">RGB_HSYNC</text>
<text x="210.8" y="71.2">RGB_VSYNC</text>
<text x="45.7" y="73.7">R0</text>
<text x="45.7" y="76.3">R1</text>
<text x="81.3" y="76.3">142</text>
<text x="81.3" y="73.7">141</text>
<text x="45.7" y="78.8">R2</text>
<text x="45.7" y="81.4">R3</text>
<text x="45.7" y="83.9">G0</text>
<text x="81.3" y="78.8">143</text>
<text x="223.3" y="78.8">AUDIO</text>
<text x="45.7" y="86.4">G1</text>
<text x="45.7" y="89">G2</text>
<text x="45.7" y="91.5">G3</text>
<text x="45.7" y="94">B0</text>
<text x="45.7" y="96.6">B1</text>
<text x="45.7" y="99.1">B2</text>
<text x="45.7" y="101.7">B3</text>
<text x="45.7" y="106.7">HSYNC</text>
<text x="45.7" y="104.2">VSYNC</text>
<text x="134.5" y="106.7">SD_CS</text>
<text x="45.7" y="109.3">SW_DBLSCAN</text>
<text x="45.7" y="111.8">SW_SCANLINES</text>
<text x="132.2" y="109.3">SD_MOSI</text>
<text x="132.5" y="111.8">SD_SCLK</text>
<text x="202.8" y="111.8">RGB_G</text>
<text x="202.8" y="109.3">RGB_R</text>
<text x="132.2" y="114.4">SD_MISO</text>
<text x="202.9" y="114.4">RGB_B</text>
<text x="248.7" y="119.4">SNES_LATCH</text>
<text x="250.9" y="116.9">SNES_CLK</text>
<text x="248.6" y="122">SNES_DATA0</text>
<text x="248.6" y="124.5">SNES_DATA1</text>
<text x="45.7" y="137.2">73</text>
<text x="45.7" y="139.8">A8</text>
<text x="45.7" y="142.3">75</text>
<text x="198.5" y="139.8">RGB_HSYNC</text>
<text x="198.6" y="142.3">RGB_VSYNC</text>
<text x="45.7" y="149.9">A10</text>
<text x="45.7" y="144.8">A9</text>
<text x="45.7" y="147.4">79</text>
<text x="45.7" y="155">A11</text>
<text x="45.7" y="152.5">N$6</text>
<text x="121.9" y="152.5">SW_DBLSCAN</text>
<text x="45.7" y="160.1">A12</text>
<text x="45.7" y="157.5">N$4</text>
<text x="132.1" y="157.5">SW_SCANLINES</text>
<text x="45.7" y="165.1">DQ4</text>
<text x="45.7" y="167.7">SD_MISO</text>
<text x="45.7" y="162.6">93</text>
<text x="45.7" y="170.2">DQ5</text>
<text x="45.7" y="172.8">SD_SCLK</text>
<text x="45.7" y="175.3">DQ6</text>
<text x="45.7" y="177.8">SD_MOSI</text>
<text x="45.7" y="180.4">DQ7</text>
<text x="45.7" y="182.9">SD_CS</text>
</g>
<g font-size="1.4" fill="#800000">
<text x="29.2" y="22.1">Banco1</text>
<text x="64.8" y="22.1">Banco2</text>
<text x="29.2" y="62.7">Banco4</text>
<text x="64.8" y="93.2">Banco1</text>
<text x="64.8" y="117.5">Banco3</text>
<text x="29.2" y="133.8">Banco3</text>
</g>
</svg>
